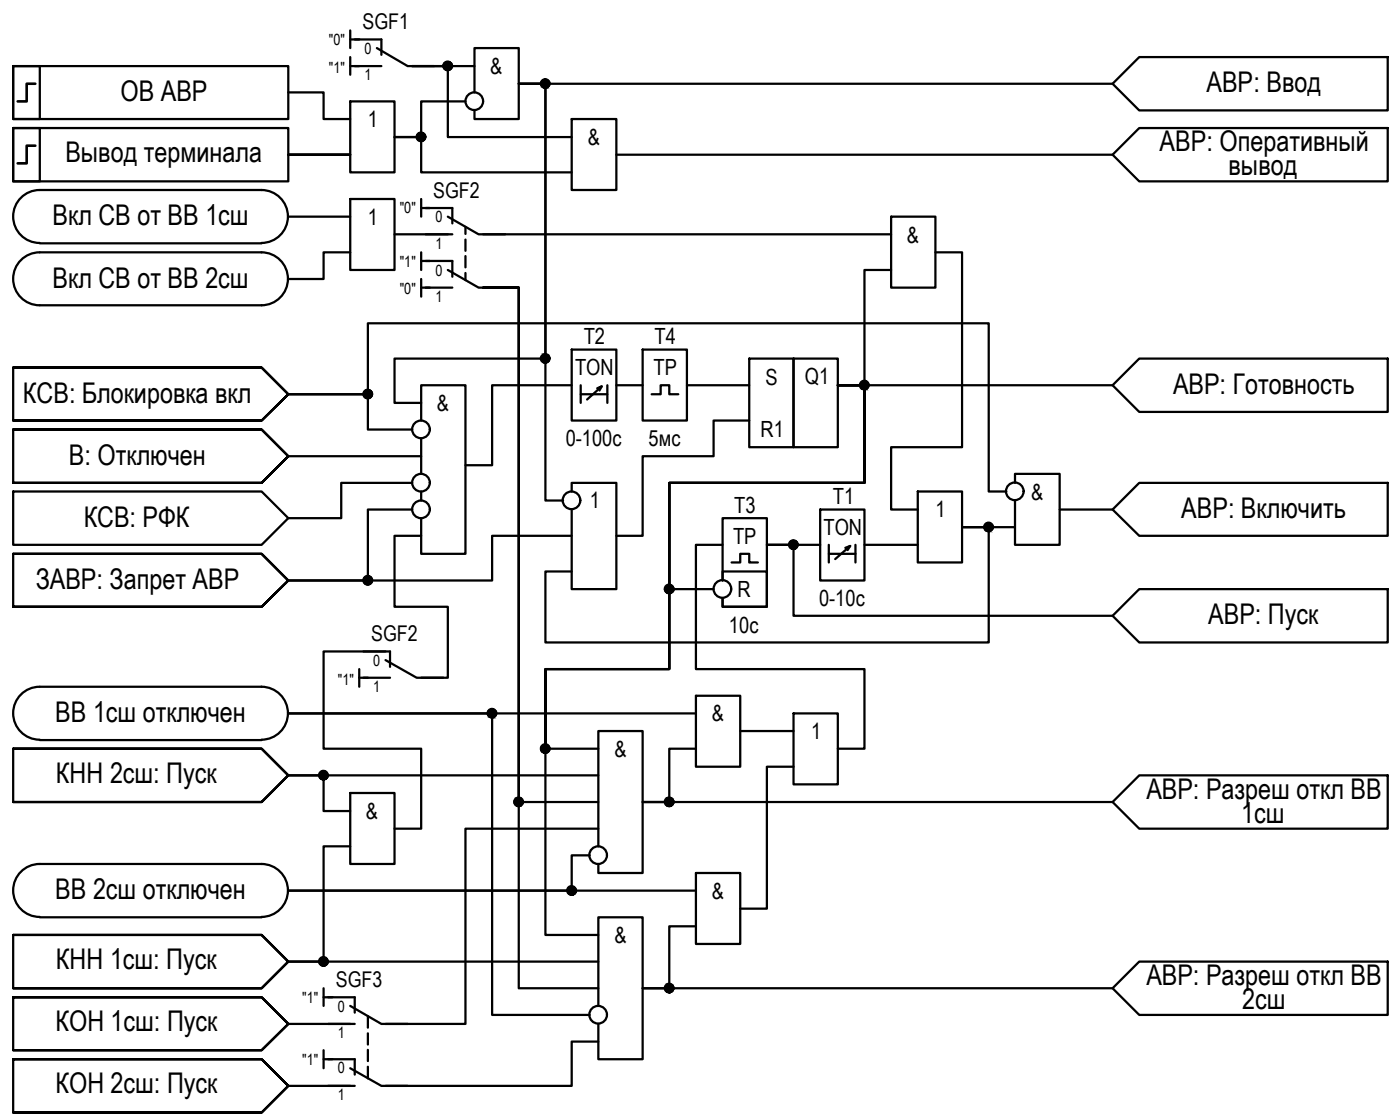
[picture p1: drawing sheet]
<svg xmlns="http://www.w3.org/2000/svg" width="158mm" height="126mm" viewBox="0 0 158 126" stroke-linecap="round" stroke-linejoin="round" font-family="sans-serif">
<!-- layer: 0 -->
<g fill="none" stroke="#000" stroke-width=".25">
<path d="M1.5 7.5h3v5.9h-3zM1.5 7.5h31v5.9h-31zM1.5 14.4h3v6h-3zM1.5 14.4h31v6h-31zM32.5 10.4h4v3h3M39.5 17.4h-7h7M39.5 11.4h5v8h-5zM39.5 3.4v2M39.5 6.4v2M39.5 4.4h1M39.5 7.5h1M52.5 11.4h-5v4.1h-3h3v3.9h17"/>
<path d="M53.5 10.4v-5h5v8h-5v-1M53.5 7.5h-7h4v8h14M58.5 9.4h3v31h-17v5h3M58.5 9.4h3v47h2M58.5 9.4h67M64.5 13.4h5v8h-5zM69.5 17.4h56M125.5 9.4l3-3h28v6h-28zM125.5 17.4l3-3h28v6h-28zM4.5 21.4a2.98 2.98 0 0 0-3 3 2.98 2.98 0 0 0 3 3M4.5 28.4a2.98 2.98 0 0 0-3 3 2.98 2.98 0 0 0 3 3M4.5 21.4h25"/>
<path d="M4.5 27.4h25M4.5 28.4h25M4.5 34.4h25M29.5 21.4a2.98 2.98 0 0 1 3 3 2.98 2.98 0 0 1-3 3M29.5 28.4a2.98 2.98 0 0 1 3 3 2.98 2.98 0 0 1-3 3M32.5 24.4h7M39.5 22.4h5v8h-5zM39.5 28.4h-3v3.1h-4M44.5 26.4h6M47.5 22.4v2M47.5 28.4v2M47.5 31.5v1.9"/>
<path d="M47.5 29.4h1M47.5 32.4h1M47.5 23.5h1M52.5 25.6v.8M52.5 27v1.3M52.5 28.9v1.2M52.5 30.8v.8M54.5 26.4h46M54.5 32.4h4M64.5 39.4h5v8h-5zM72.5 39.4h5v8h-5zM100.5 30.4h-3v13h-3"/>
<path d="M100.5 24.4h5v8h-5zM105.5 28.4h3v22h-8v7h3M1.5 41.4v6h28l3-2.9-3-3.1h-28h28l3 3.1-3 2.9h-28M1.5 48.4v6h28l3-3-3-3h-28h28l3 3-3 3h-28M1.5 55.4h28l3 3-3 3h-28zM32.5 51.4h15M46.5 48.4h-5v-3.9h-9h9v-8h70v18.9h2M46.5 57.4h-5v8h-9h23v-5h9M46.5 54.4h-8v4h-6M47.5 47.4v-4h5v19h-5v-4M47.5 49.4v4M47.5 55.4v1"/>
<path d="M64.5 55.4v-1h5v12h-5v-9M64.5 43.4h-9v9.1h-3M65.5 43.4v2M65.5 44.5h3M67.4 43.8l.5-.2-1.7 1.4M67.9 43.6l-.3 .4M68.5 43.4v2M69.5 43.4h3M73.5 44.5h1v-1.1h1v1.1h1M77.5 43.4h7M84.5 40.4h5v10h-5zM84.5 47.4h-4v4h-8v9h-3"/>
<path d="M89.5 40.4h5v10h-5zM92.5 57.4h5v8h-5zM94.5 43.4h3v11h-22v12h5M94.5 43.4h31M103.5 55.4h5v8h-5zM114.5 59.4h-6h3v13h-50v-8h3M114.5 54.4v-1h5v8h-5v-5M119.5 57.4h6M125.5 57.4l3-3h28v6h-28zM125.5 43.4l3-3h28v6h-28zM1.5 62.4v6h28l3-3-3-3h-28h28l3 3-3 3h-28M4.5 77.4a2.98 2.98 0 0 0-3 3 2.98 2.98 0 0 0 3 3"/>
<path d="M4.5 77.4h25M29.5 77.4a2.98 2.98 0 0 1 3 3 2.98 2.98 0 0 1-3 3M40.5 75.4v2M40.5 76.4h1M43.5 73.5h-7v10.9h11v9h-3M47.5 60.4h-3v8h6v8h-3M78.5 78.4h5v8h-5zM81.5 61.4h-3v14h19v9h-3M81.5 65.4v-7h5v10h-5v-1M82.5 63.4h1v-1h1v1h1M92.5 61.4h-6h3v8h36M93.5 61.4v2"/>
<path d="M93.5 62.4h3M95.3 61.8l.6-.2-1.7 1.4M95.9 61.6l-.3 .4M96.5 61.4v2M97.5 61.4h6M125.5 69.4l3-3h28v6h-28zM1.5 84.4v6h28l3-3-3-3h-28h28l3 3-3 3h-28M4.5 97.4a2.98 2.98 0 0 0-3 3 2.98 2.98 0 0 0 3 3M4.5 83.4h25M4.5 97.4h25M29.5 97.4a2.98 2.98 0 0 1 3 3 2.98 2.98 0 0 1-3 3M39.5 95.4h-3v13h-4h35"/>
<path d="M39.5 89.4h5v8h-5zM66.5 96.4h-2v4h-32h46M67.5 87.4h-35h4v4h3M67.5 95.4v-13h5v16h-5v-1M67.5 93.4h-15v22h-9M67.5 90.4h-9v-58h-4h4v79h9M67.5 84.4h-6v-9h14v-21h22v-11h-3h3v11h-22v21h-14v30h6M78.5 98.4h5v8h-5zM78.5 84.4h-3v6h-3h53M78.5 80.4h-46h23v34h11M83.5 82.4h6M89.5 80.4h5v8h-5z"/>
<path d="M89.5 86.4h-3v16h-3M125.5 90.4l3-3h28v6h-28zM1.5 112.4v6h28l3-3-3-3h-28h28l3 3-3 3h-28M1.5 119.4v6h28l3-3-3-3h-28h28l3 3-3 3h-28M1.5 105.4v6h28l3-3-3-3h-28h28l3 3-3 3h-28M4.5 103.4h25M32.5 115.4h7M36.5 111.4v2M36.5 118.4v2M36.5 112.4h1M36.5 119.4h1M41.5 114.6v1.3"/>
<path d="M41.5 116.5v1.3M41.5 118.4v1.2M67.5 113.4v-10h5v16h-5v-4M67.5 117.4h-3v5h-21M78.5 104.4h-3v7h-3h53M125.5 111.4l3-3h28v6h-28zM32.5 122.4h7M41.5 120.3v1.3"/>
<circle cx="47.5" cy="15.4" r=".49"/>
<circle cx="50.5" cy="7.4" r=".49"/>
<circle cx="53.5" cy="11.4" r=".99"/>
<circle cx="61.5" cy="9.4" r=".49"/>
<circle cx="41.5" cy="44.4" r=".49"/>
<circle cx="47.5" cy="54.4" r=".99"/>
<circle cx="47.5" cy="48.4" r=".99"/>
<circle cx="47.5" cy="57.4" r=".99"/>
<circle cx="61.5" cy="40.4" r=".49"/>
<circle cx="64.5" cy="56.4" r=".99"/>
<circle cx="97.5" cy="43.4" r=".49"/>
<circle cx="111.5" cy="59.4" r=".49"/>
<circle cx="114.5" cy="55.4" r=".99"/>
<circle cx="41.5" cy="65.4" r=".49"/>
<circle cx="75.5" cy="66.4" r=".49"/>
<circle cx="81.5" cy="66.4" r=".99"/>
<circle cx="89.5" cy="61.4" r=".49"/>
<circle cx="36.5" cy="87.4" r=".49"/>
<circle cx="55.5" cy="80.4" r=".49"/>
<circle cx="58.5" cy="90.4" r=".49"/>
<circle cx="61.5" cy="84.4" r=".49"/>
<circle cx="67.5" cy="96.4" r=".99"/>
<circle cx="75.5" cy="90.4" r=".49"/>
<circle cx="36.5" cy="108.4" r=".49"/>
<circle cx="64.5" cy="100.4" r=".49"/>
<circle cx="67.5" cy="114.4" r=".99"/>
<circle cx="75.5" cy="111.4" r=".49"/>
</g>
<g fill="none" stroke="#000" stroke-width=".25">
<path d="M40 4.4h3v1.8M40 7.5h3M42.5 5.4l3.5 2.1h3M48 23.5h3v1.7M48 29.4h3v1.8M48 32.4h3M48 26.4h3M50.5 30.4l3.5 2h3M50.5 24.4l3.5 2h3M41 73.5h3v1.7M41 76.4h3M43.5 74.4l3.5 2h3"/>
<path d="M37 112.4h3v1.8M37 119.4h3v1.8M37 115.4h3M39.5 113.4l3.5 2h3M37 122.4h3M39.5 120.4l3.5 2h3"/>
</g>
<!-- layer: 0 -->
<g fill="#000" stroke="#000" stroke-width=".11">
<path d="M47.2 15.1h.6zM47.4 15.9h.2zM47.4 14.9h.1zM50.2 7.8h.6zM50.3 7.9h.3zM50.4 6.9h.2zM50.4 7.9h.2zM50.4 6.9h.1zM61.4 9.9h.2zM61.4 8.9h.2zM61.4 39.9h.2zM41.4 43.9h.1z"/>
<path d="M61.4 40.9h.2zM97.4 43.9h.2zM97.4 42.9h.1zM111.4 59.9h.2zM111.4 58.9h.2zM41.4 64.9h.1zM55.4 79.9h.1zM75.1 66.8h.8zM75.4 66.9h.2zM75.4 66h.2zM89 61.7h.9zM89.4 61.9h.2z"/>
<path d="M89.4 60.9h.1zM36.1 87.8h.8zM36.4 87.9h.2zM36.4 87l.1-.1zM55.4 80.9h.2zM58.4 90.9h.2zM58.4 89.9h.1zM61.4 84.9h.2zM61.4 83.9h.2zM64.4 100h.2zM75.4 90.9h.2zM75.4 89.9h.2z"/>
<path d="M36.1 108.8h.8zM36.4 108.9h.2zM36.4 108l.1-.1zM64.4 100.9h.2zM75.4 111.9h.2zM75.4 110.9h.2z"/>
<path d="M47.4 15.9h.1zM47.4 15.9h.1z"/>
<path d="M47.4 14.9h.2zM47.4 14.9h.2z"/>
<path d="M47.4 14.9h.3zM47.3 14.9h.4z"/>
<path d="M47.3 14.9l.4 .1zM47.3 14.9l.4 .1z"/>
<path d="M47.3 15.9h.4zM47.3 15.9h.3z"/>
<path d="M47.3 15h.5zM47.2 15h.6z"/>
<path d="M47.3 15.9h.4zM47.3 15.9h.4z"/>
<path d="M47.2 15h.6zM47.2 15h.6z"/>
<path d="M47.2 15.9h.6zM47.2 15.9h.5z"/>
<path d="M47.2 15l.6 .1zM47.2 15l.6 .1zM47.1 15.1h.7z"/>
<path d="M47.2 15.8h.6zM47.2 15.8l.6 .1z"/>
<path d="M47.1 15.1h.8zM47.1 15.1h.8z"/>
<path d="M47.1 15.8h.7zM47.1 15.8h.7z"/>
<path d="M47.2 15.8h.6zM47.2 15.8h.6z"/>
<path d="M47.1 15.1l.8 .1zM47.1 15.2h.8z"/>
<path d="M47.1 15.7h.8zM47.1 15.7l.7 .1z"/>
<path d="M47.1 15.2h.8zM47.1 15.2h.8z"/>
<path d="M47 15.2h1zM47 15.2h1z"/>
<path d="M47 15.7h.9zM47 15.7h.9z"/>
<path d="M47.1 15.7h.8zM47.1 15.7h.8z"/>
<path d="M47 15.2l1 .1zM47 15.2l1 .1z"/>
<path d="M47 15.3h1zM47 15.3h1z"/>
<path d="M47 15.3l1 .1zM47 15.3l1 .1z"/>
<path d="M47 15.5l1 .1zM47 15.5l1 .1z"/>
<path d="M47 15.6h1zM47 15.6h1z"/>
<path d="M47 15.6h1zM47 15.6l.9 .1z"/>
<path d="M47 15.4l1 .1v-.1zM47 15.4l1 .1h-1z"/>
<path d="M47 15.5h1zM47 15.5h1z"/>
<path d="M47 15.5h1zM47 15.5h1z"/>
<path d="M50.4 7.9h.1zM50.4 7.9h.1z"/>
<path d="M50.4 6.9h.2zM50.4 6.9h.2zM50.3 6.9h.3z"/>
<path d="M50.3 6.9l.4 .1zM50.3 6.9l.4 .1z"/>
<path d="M50.3 7h.5zM50.3 7h.5z"/>
<path d="M50.3 7.9h.4zM50.3 7.9h.3zM50.3 7.9h.3z"/>
<path d="M50.3 7h.5zM50.3 7h.5z"/>
<path d="M50.3 7.9h.5zM50.3 7.9h.4z"/>
<path d="M50.2 7l.6 .1zM50.2 7l.6 .1z"/>
<path d="M50.2 7.1h.6zM50.1 7.1h.7z"/>
<path d="M50.2 7.8h.6zM50.2 7.8l.6 .1z"/>
<path d="M50.1 7.1h.8zM50.1 7.1h.8z"/>
<path d="M50.1 7.8h.7zM50.1 7.8h.7zM50.2 7.8h.6z"/>
<path d="M50.1 7.1l.8 .1zM50.1 7.1l.8 .1z"/>
<path d="M50.1 7.7h.8zM50.1 7.7l.7 .1z"/>
<path d="M50.1 7.2h.8zM50.1 7.2h.8z"/>
<path d="M50 7.2h1zM50 7.2h1z"/>
<path d="M50 7.7h.9zM50 7.7h.9z"/>
<path d="M50.1 7.7h.8zM50.1 7.7h.8z"/>
<path d="M50 7.2l1 .1zM50 7.2l1 .1z"/>
<path d="M50 7.3h1zM50 7.3h1z"/>
<path d="M50 7.3l1 .1v-.1zM50 7.3l1 .1h-1z"/>
<path d="M50 7.4l1 .1zM50 7.4l1 .1z"/>
<path d="M50 7.5h1zM50 7.5h1z"/>
<path d="M50 7.5l1 .1zM50 7.5l1 .1z"/>
<path d="M50 7.6h1zM50 7.6h1z"/>
<path d="M50 7.6h1zM50 7.6l.9 .1z"/>
<path d="M50 7.5h1zM50 7.5h1z"/>
<path d="M61.4 9.9l.2 .1zM61.4 10h.2z"/>
<path d="M61.4 8.9h.2zM61.4 8.9h.2z"/>
<path d="M61.4 8.9l.2 .1zM61.4 8.9l.2 .1z"/>
<path d="M61.3 9h.4zM61.3 9h.4z"/>
<path d="M61.3 9.9h.3zM61.3 9.9h.3z"/>
<path d="M61.3 9h.4zM61.3 9h.4z"/>
<path d="M61.3 9.9h.4zM61.3 9.9h.3z"/>
<path d="M61.3 9h.5zM61.2 9h.6z"/>
<path d="M61.3 9.9h.4zM61.3 9.9h.4z"/>
<path d="M61.2 9l.6 .1zM61.2 9l.6 .1z"/>
<path d="M61.2 9.8h.6zM61.2 9.8l.5 .1z"/>
<path d="M61.2 9.1h.7zM61.2 9.1h.7z"/>
<path d="M61.2 9.8h.6zM61.2 9.8h.6z"/>
<path d="M61.1 9.1h.8zM61.1 9.1h.8zM61.1 9.1h.8zM61.1 9.1h.8z"/>
<path d="M61.1 9.8h.8zM61.1 9.8h.7z"/>
<path d="M61.1 9.1l.8 .1zM61.1 9.1l.8 .1z"/>
<path d="M61.1 9.7h.8zM61.1 9.7h.8z"/>
<path d="M61.1 9.7h.8zM61.1 9.7l.8 .1z"/>
<path d="M61 9.2h1zM61 9.2h1z"/>
<path d="M61 9.7h.9zM61 9.7h.9z"/>
<path d="M61 9.2l1 .1v-.1zM61 9.2l1 .1h-1z"/>
<path d="M61 9.3l1 .1zM61 9.3l1 .1z"/>
<path d="M61 9.4h1zM61 9.4h1z"/>
<path d="M61 9.4h1zM61 9.4h1z"/>
<path d="M61 9.4l1 .1zM61 9.4l1 .1z"/>
<path d="M61 9.5h1zM61 9.5h1z"/>
<path d="M61 9.5l1 .1zM61 9.5l1 .1z"/>
<path d="M61 9.6h1zM61 9.6h1z"/>
<path d="M61 9.6h1zM61 9.6l.9 .1z"/>
<path d="M61.4 39.9l.2 .1zM61.4 39.9l.2 .1z"/>
<path d="M61.4 40h.2zM61.3 40h.3z"/>
<path d="M61.3 40h.4zM61.3 40h.4z"/>
<path d="M61.3 40h.4zM61.3 40h.4z"/>
<path d="M41.4 44.9h.1zM41.4 44.9h.1zM41.4 44.9h.2z"/>
<path d="M41.4 43.9h.2zM41.4 43.9h.2z"/>
<path d="M41.4 43.9h.3zM41.3 43.9h.4z"/>
<path d="M41.3 43.9l.4 .1zM41.3 43.9l.4 .1z"/>
<path d="M41.3 44.9h.4zM41.3 44.9h.3z"/>
<path d="M41.3 44h.4zM41.2 44h.5z"/>
<path d="M41.3 44.9h.4zM41.3 44.9h.4z"/>
<path d="M41.2 44h.6zM41.2 44h.6z"/>
<path d="M41.2 44.9h.5zM41.2 44.9h.5z"/>
<path d="M41.2 44l.6 .1zM41.2 44l.6 .1z"/>
<path d="M41.2 44.8h.6zM41.2 44.8l.5 .1z"/>
<path d="M41.2 44.8h.6zM41.2 44.8h.7z"/>
<path d="M41.2 44.8h.6zM41.2 44.8h.6z"/>
<path d="M41.2 44.1h.7zM41.2 44.1h.7z"/>
<path d="M41.2 44.1h.7zM41.2 44.1h.7z"/>
<path d="M41.1 44.1l.8 .1zM41.1 44.1l.8 .1z"/>
<path d="M41.1 44.7l.8 .1zM41.1 44.7l.8 .1z"/>
<path d="M41.1 44.2h.9zM41.1 44.2h.9z"/>
<path d="M41.1 44.7h.8zM41.1 44.7h.8z"/>
<path d="M41.1 44.2h.9zM41.1 44.2h.9z"/>
<path d="M41 44.2l1 .1zM41 44.2l1 .1z"/>
<path d="M41 44.3h1zM41 44.3h1z"/>
<path d="M41 44.6h1zM41 44.6h1z"/>
<path d="M41 44.6l1 .1zM41 44.6l1 .1z"/>
<path d="M41.1 44.7h.9zM41.1 44.7h.8z"/>
<path d="M41 44.3l1 .1zM41 44.3l1 .1z"/>
<path d="M41 44.4l1 .1v-.1zM41 44.4l1 .1h-1z"/>
<path d="M41 44.5h1zM41 44.5h1z"/>
<path d="M41 44.5h1zM41 44.5h1z"/>
<path d="M41 44.5h1zM41 44.5l1 .1z"/>
<path d="M61.4 40.9h.2zM61.4 40.9h.2z"/>
<path d="M61.3 40.9h.3zM61.3 40.9h.3z"/>
<path d="M61.3 40.9h.4zM61.3 40.9h.3z"/>
<path d="M61.3 40h.5zM61.2 40h.6z"/>
<path d="M61.3 40.9h.4zM61.3 40.9h.4z"/>
<path d="M61.2 40h.6zM61.2 40h.6z"/>
<path d="M61.2 40.9h.6zM61.2 40.9h.5z"/>
<path d="M61.2 40l.7 .1zM61.2 40l.7 .1z"/>
<path d="M61.2 40.8h.6zM61.2 40.8l.6 .1z"/>
<path d="M61.1 40.1h.8zM61.1 40.1h.8z"/>
<path d="M61.1 40.8h.8zM61.1 40.8h.7z"/>
<path d="M61.1 40.1l.8 .1zM61.1 40.1l.8 .1z"/>
<path d="M61.1 40.2h.8zM61.1 40.2h.8z"/>
<path d="M61.1 40.7h.8zM61.1 40.7h.8z"/>
<path d="M61.1 40.7h.8zM61.1 40.7l.8 .1z"/>
<path d="M61 40.2l1 .1zM61 40.2l1 .1z"/>
<path d="M61 40.7h.9zM61 40.7h.9z"/>
<path d="M61 40.3h1zM61 40.3h1z"/>
<path d="M61 40.3h1zM61 40.3h1z"/>
<path d="M61 40.3l1 .1zM61 40.3l1 .1z"/>
<path d="M61 40.4h1zM61 40.4h1z"/>
<path d="M61 40.4l1 .1zM61 40.4l1 .1z"/>
<path d="M61 40.5h1zM61 40.5h1z"/>
<path d="M61 40.5l1 .1zM61 40.5l1 .1z"/>
<path d="M61 40.6h1zM61 40.6h1z"/>
<path d="M61 40.6l.9 .1 .1-.1zM61 40.6l.9 .1h-.9z"/>
<path d="M97.4 43.9h.1zM97.4 43.9h.1z"/>
<path d="M97.4 42.9h.2zM97.4 42.9h.2z"/>
<path d="M97.4 42.9l.3 .1zM97.4 42.9l.3 .1z"/>
<path d="M97.3 43h.4zM97.3 43h.4z"/>
<path d="M97.3 43.9h.4zM97.3 43.9h.3z"/>
<path d="M97.3 43h.5zM97.3 43h.5z"/>
<path d="M97.3 43.9h.4zM97.3 43.9h.4z"/>
<path d="M97.2 43h.6zM97.2 43h.6z"/>
<path d="M97.2 43.9h.6zM97.2 43.9h.5z"/>
<path d="M97.2 43l.6 .1zM97.2 43l.6 .1z"/>
<path d="M97.2 43.9h.6zM97.2 43.9h.6z"/>
<path d="M97.2 43.1h.6zM97.2 43.1h.6z"/>
<path d="M97.1 43.1h.8zM97.1 43.1h.8z"/>
<path d="M97.1 43.8h.7zM97.1 43.8h.7z"/>
<path d="M97.2 43.8h.6zM97.2 43.8l.6 .1z"/>
<path d="M97.1 43.1l.8 .1zM97.1 43.1l.8 .1z"/>
<path d="M97.1 43.7h.8zM97.1 43.7l.7 .1z"/>
<path d="M97.1 43.2h.8zM97.1 43.2h.8z"/>
<path d="M97 43.2l1 .1zM97 43.2l1 .1z"/>
<path d="M97 43.6l.9 .1zM97 43.6l.9 .1z"/>
<path d="M97.1 43.7h.8zM97.1 43.7h.8z"/>
<path d="M97 43.3h1zM97 43.3h1z"/>
<path d="M97 43.3l1 .1zM97 43.3l1 .1z"/>
<path d="M97 43.4h1zM97 43.4h1z"/>
<path d="M97 43.5l1 .1zM97 43.5l1 .1z"/>
<path d="M97 43.6h1zM97 43.6h1z"/>
<path d="M97 43.6h1zM97 43.6h.9z"/>
<path d="M97 43.4h1zM97 43.4h1z"/>
<path d="M97 43.4l1 .1zM97 43.4l1 .1z"/>
<path d="M97 43.5h1zM97 43.5h1z"/>
<path d="M111.4 59.9h.2zM111.4 59.9h.2z"/>
<path d="M111.4 58.9h.2zM111.4 58.9h.2z"/>
<path d="M111.4 58.9l.2 .1zM111.4 58.9l.2 .1z"/>
<path d="M111.3 59h.4zM111.3 59h.4z"/>
<path d="M111.3 59.9h.3zM111.3 59.9h.3z"/>
<path d="M111.3 59h.4zM111.3 59h.4z"/>
<path d="M111.3 59.9h.4zM111.3 59.9h.3z"/>
<path d="M111.3 59h.5zM111.2 59h.6z"/>
<path d="M111.3 59.9h.4zM111.3 59.9h.4z"/>
<path d="M111.2 59l.6 .1zM111.2 59l.6 .1z"/>
<path d="M111.2 59.8h.6zM111.2 59.8l.5 .1z"/>
<path d="M111.2 59.1h.6zM111.2 59.1h.6z"/>
<path d="M111.2 59.8h.6zM111.2 59.8h.6z"/>
<path d="M111.1 59.1h.8zM111.1 59.1h.8z"/>
<path d="M111.1 59.8h.7zM111.1 59.8h.7z"/>
<path d="M111.1 59.7h.8zM111.1 59.7l.7 .1z"/>
<path d="M111.1 59.1h.8zM111.1 59.1h.8z"/>
<path d="M111.1 59.1l.8 .1zM111.1 59.1l.8 .1z"/>
<path d="M111 59.2h1zM111 59.2h1z"/>
<path d="M111 59.6l.9 .1zM111 59.6l.9 .1z"/>
<path d="M111.1 59.7h.8zM111.1 59.7h.8z"/>
<path d="M111 59.2l1 .1v-.1zM111 59.2l1 .1h-1z"/>
<path d="M111 59.3l1 .1zM111 59.3l1 .1z"/>
<path d="M111 59.4h1zM111 59.4h1z"/>
<path d="M111 59.4h1zM111 59.4h1z"/>
<path d="M111 59.4l1 .1zM111 59.4l1 .1z"/>
<path d="M111 59.5h1zM111 59.5h1z"/>
<path d="M111 59.5l1 .1zM111 59.5l1 .1z"/>
<path d="M111 59.6h1zM111 59.6h1z"/>
<path d="M111 59.6h1zM111 59.6h.9z"/>
<path d="M41.4 65.9h.1zM41.4 65.9h.1zM41.4 65.9h.2z"/>
<path d="M41.4 64.9h.2zM41.4 64.9h.2z"/>
<path d="M41.4 64.9h.3zM41.3 64.9h.4z"/>
<path d="M41.3 64.9l.4 .1zM41.3 64.9l.4 .1z"/>
<path d="M41.3 65.9h.4zM41.3 65.9h.3z"/>
<path d="M41.3 65h.4zM41.2 65h.5z"/>
<path d="M41.3 65.9h.4zM41.3 65.9h.4z"/>
<path d="M41.2 65h.6zM41.2 65h.6z"/>
<path d="M41.2 65.9h.5zM41.2 65.9h.5z"/>
<path d="M41.2 65l.6 .1zM41.2 65l.6 .1z"/>
<path d="M41.2 65.8h.6zM41.2 65.8l.5 .1z"/>
<path d="M41.2 65.8h.6zM41.2 65.8h.6z"/>
<path d="M41.2 65.1h.7zM41.2 65.1h.7z"/>
<path d="M41.2 65.1h.7zM41.2 65.1h.7z"/>
<path d="M41.1 65.1l.8 .1zM41.1 65.1l.8 .1z"/>
<path d="M41.1 65.7l.8 .1zM41.1 65.7l.8 .1z"/>
<path d="M41.2 65.8h.7zM41.2 65.8h.6z"/>
<path d="M41.1 65.2h.9zM41.1 65.2h.9z"/>
<path d="M41.1 65.7h.8zM41.1 65.7h.8z"/>
<path d="M41.1 65.2h.9zM41.1 65.2h.9z"/>
<path d="M41 65.2l1 .1zM41 65.2l1 .1z"/>
<path d="M41 65.3h1zM41 65.3h1z"/>
<path d="M41 65.6h1zM41 65.6h1z"/>
<path d="M41 65.6l1 .1zM41 65.6l1 .1z"/>
<path d="M41.1 65.7h.9zM41.1 65.7h.8z"/>
<path d="M41 65.3l1 .1zM41 65.3l1 .1z"/>
<path d="M41 65.4h1zM41 65.4h1h-1z"/>
<path d="M41 65.4l1 .1zM41 65.4l1 .1z"/>
<path d="M41 65.5h1zM41 65.5h1z"/>
<path d="M41 65.5h1zM41 65.5l1 .1z"/>
<path d="M55.4 79.9h.2zM55.4 79.9h.2z"/>
<path d="M55.4 79.9l.3 .1zM55.3 80h.4z"/>
<path d="M55.3 80h.4zM55.3 80h.4z"/>
<path d="M55.3 80h.5zM55.3 80h.5z"/>
<path d="M75.4 66.9h.2zM75.4 66.9h.2z"/>
<path d="M75.4 66h.2zM75.4 66h.2z"/>
<path d="M75.4 66h.3zM75.3 66h.4z"/>
<path d="M75.3 66h.4zM75.3 66h.4z"/>
<path d="M75.3 66.9h.4zM75.3 66.9h.3z"/>
<path d="M75.3 66h.4zM75.3 66h.4z"/>
<path d="M75.3 66.9h.4zM75.3 66.9h.4z"/>
<path d="M75.2 66h.6zM75.2 66h.6z"/>
<path d="M75.2 66.8h.5zM75.2 66.8l.5 .1z"/>
<path d="M75.2 66.8h.6zM75.2 66.8h.5z"/>
<path d="M75.2 66h.6zM75.2 66h.6z"/>
<path d="M75.2 66l.7 .1zM75.2 66l.7 .1z"/>
<path d="M75.2 66.8h.6zM75.2 66.8h.6z"/>
<path d="M75.1 66.1h.8zM75.1 66.1h.8z"/>
<path d="M75.1 66.1l.8 .1zM75.1 66.2h.8z"/>
<path d="M75.1 66.8h.8zM75.1 66.8h.7z"/>
<path d="M75.1 66.2h.8zM75.1 66.2h.8z"/>
<path d="M75.1 66.7h.8zM75.1 66.7l.8 .1zM75.1 66.8h.8z"/>
<path d="M75.1 66.2l.8 .1zM75.1 66.2l.8 .1z"/>
<path d="M75 66.3h1zM75 66.3h1z"/>
<path d="M75 66.6l.9 .1zM75 66.6l.9 .1z"/>
<path d="M75.1 66.7h.8zM75.1 66.7h.8z"/>
<path d="M75 66.3h1zM75 66.3h1z"/>
<path d="M75 66.3l1 .1zM75 66.3l1 .1z"/>
<path d="M75 66.4h1zM75 66.4h1z"/>
<path d="M75 66.4l1 .1zM75 66.4l1 .1z"/>
<path d="M75 66.5h1zM75 66.5h1z"/>
<path d="M75 66.5l1 .1v-.1zM75 66.5l1 .1h-1z"/>
<path d="M75 66.6h1zM75 66.6h.9z"/>
<path d="M89.4 61.9h.1zM89.4 61.9h.1z"/>
<path d="M89.4 60.9l.2 .1zM89.4 60.9l.2 .1z"/>
<path d="M89.4 61h.3zM89.3 61h.4z"/>
<path d="M89.3 61h.4zM89.3 61h.4z"/>
<path d="M89.3 61.9h.4zM89.3 61.9h.3z"/>
<path d="M89.3 61h.4zM89.3 61h.4z"/>
<path d="M89.3 61.9h.4zM89.3 61.9h.4z"/>
<path d="M89.2 61h.6zM89.2 61h.6z"/>
<path d="M89.2 61.9h.5zM89.2 61.9h.5z"/>
<path d="M89.2 61h.6zM89.2 61h.6z"/>
<path d="M89.2 61.9h.6zM89.2 61.9h.5z"/>
<path d="M89.2 61l.6 .1zM89.2 61l.6 .1z"/>
<path d="M89.1 61.1h.8zM89.1 61.1h.8z"/>
<path d="M89.1 61.8h.7zM89.1 61.8h.7z"/>
<path d="M89.2 61.8h.6zM89.2 61.8l.6 .1z"/>
<path d="M89.1 61.1l.8 .1zM89.1 61.1l.8 .1z"/>
<path d="M89.1 61.7h.8zM89.1 61.7l.7 .1z"/>
<path d="M89.1 61.2h.8zM89 61.2h.9z"/>
<path d="M89 61.2l1 .1zM89 61.2l1 .1z"/>
<path d="M89.1 61.7h.8zM89.1 61.7h.8z"/>
<path d="M89 61.3h1zM89 61.3h1z"/>
<path d="M89 61.3h1zM89 61.3h1z"/>
<path d="M89 61.6h1zM89 61.6h1z"/>
<path d="M89 61.6l.9 .1 .1-.1zM89 61.6l.9 .1h-.9zM89 61.7h.9z"/>
<path d="M89 61.3l1 .1zM89 61.3l1 .1z"/>
<path d="M89 61.4h1zM89 61.4h1z"/>
<path d="M89 61.4l1 .1zM89 61.4l1 .1z"/>
<path d="M89 61.5h1zM89 61.5h1z"/>
<path d="M89 61.5h1zM89 61.5l1 .1z"/>
<path d="M36.4 87h.2zM36.4 87h.2z"/>
<path d="M36.4 87.9h.1zM36.4 87.9h.1z"/>
<path d="M36.4 87h.3zM36.3 87h.4z"/>
<path d="M36.3 87h.4zM36.3 87h.4z"/>
<path d="M36.3 87.9h.4zM36.3 87.9h.3z"/>
<path d="M36.3 87h.4zM36.3 87h.4z"/>
<path d="M36.3 87.9h.4zM36.3 87.9h.4z"/>
<path d="M36.2 87h.6zM36.2 87h.6z"/>
<path d="M36.2 87.8h.5zM36.2 87.8l.5 .1z"/>
<path d="M36.2 87h.6zM36.2 87h.6z"/>
<path d="M36.2 87.8h.6zM36.2 87.8h.5z"/>
<path d="M36.2 87l.7 .1zM36.2 87l.7 .1z"/>
<path d="M36.2 87.8h.6zM36.2 87.8h.6z"/>
<path d="M36.2 87.1h.7zM36.2 87.1h.7z"/>
<path d="M36.1 87.1l.8 .1zM36.1 87.1l.8 .1z"/>
<path d="M36.2 87.8h.7zM36.2 87.8h.6z"/>
<path d="M36.1 87.2h.8zM36.1 87.2h.8z"/>
<path d="M36.1 87.2l.9 .1zM36.1 87.2l.9 .1z"/>
<path d="M36.1 87.7h.8zM36.1 87.7h.8z"/>
<path d="M36.1 87.7h.8zM36.1 87.7l.8 .1zM36.1 87.8h.8z"/>
<path d="M36 87.3h1zM36 87.3h1z"/>
<path d="M36 87.3h1zM36 87.3h1z"/>
<path d="M36 87.6h1zM36 87.6h1z"/>
<path d="M36 87.6h1zM36 87.6l.9 .1z"/>
<path d="M36 87.3l1 .1zM36 87.3l1 .1z"/>
<path d="M36 87.4h1zM36 87.4h1z"/>
<path d="M36 87.4l1 .1zM36 87.4l1 .1z"/>
<path d="M36 87.5h1zM36 87.5h1z"/>
<path d="M36 87.5l1 .1v-.1zM36 87.5l1 .1h-1z"/>
<path d="M55.4 80.9h.1zM55.4 80.9h.1z"/>
<path d="M55.3 80.9h.4zM55.3 80.9h.3z"/>
<path d="M55.3 80.9h.4zM55.3 80.9h.4z"/>
<path d="M55.2 80h.6zM55.2 80h.6z"/>
<path d="M55.2 80.9h.6zM55.2 80.9h.5z"/>
<path d="M55.2 80l.6 .1zM55.2 80l.6 .1z"/>
<path d="M55.2 80.1h.6zM55.2 80.1h.6z"/>
<path d="M55.2 80.8l.6 .1zM55.2 80.8l.6 .1z"/>
<path d="M55.2 80.9h.6zM55.2 80.9h.6z"/>
<path d="M55.1 80.1h.8zM55.1 80.1h.8z"/>
<path d="M55.1 80.8h.7zM55.1 80.8h.7z"/>
<path d="M55.1 80.1h.8zM55.1 80.1h.8z"/>
<path d="M55.1 80.7h.8zM55.1 80.7l.7 .1z"/>
<path d="M55.1 80.1l.8 .1zM55.1 80.1l.8 .1z"/>
<path d="M55 80.2h1zM55 80.2h1z"/>
<path d="M55 80.6l.9 .1zM55 80.6l.9 .1z"/>
<path d="M55.1 80.7h.8zM55.1 80.7h.8z"/>
<path d="M55 80.2l1 .1v-.1zM55 80.2l1 .1h-1z"/>
<path d="M55 80.3l1 .1zM55 80.3l1 .1z"/>
<path d="M55 80.4h1zM55 80.4h1z"/>
<path d="M55 80.5l1 .1zM55 80.5l1 .1z"/>
<path d="M55 80.6h1zM55 80.6h1z"/>
<path d="M55 80.6h1zM55 80.6h.9z"/>
<path d="M55 80.4h1zM55 80.4h1z"/>
<path d="M55 80.4l1 .1zM55 80.4l1 .1z"/>
<path d="M55 80.5h1zM55 80.5h1z"/>
<path d="M58.4 90.9h.1zM58.4 90.9h.1z"/>
<path d="M58.4 89.9l.2 .1zM58.4 89.9l.2 .1z"/>
<path d="M58.4 90h.2zM58.3 90h.3z"/>
<path d="M58.3 90h.4zM58.3 90h.4z"/>
<path d="M58.3 90.9h.3zM58.3 90.9h.3z"/>
<path d="M58.3 90h.4zM58.3 90h.4z"/>
<path d="M58.3 90h.5zM58.2 90h.6z"/>
<path d="M58.3 90.8l.4 .1zM58.3 90.8l.4 .1z"/>
<path d="M58.3 90.9h.4zM58.3 90.9h.3z"/>
<path d="M58.2 90h.6zM58.2 90h.6z"/>
<path d="M58.2 90l.6 .1zM58.2 90l.6 .1z"/>
<path d="M58.2 90.8h.6zM58.2 90.8h.6z"/>
<path d="M58.2 90.8h.6zM58.2 90.8h.5z"/>
<path d="M58.1 90.1h.8zM58.1 90.1h.8z"/>
<path d="M58.1 90.8h.7zM58.1 90.8h.7z"/>
<path d="M58.1 90.1l.8 .1zM58.1 90.1l.8 .1z"/>
<path d="M58.1 90.7h.8zM58.1 90.7l.7 .1z"/>
<path d="M58.1 90.2h.8zM58.1 90.2h.8z"/>
<path d="M58 90.2l1 .1zM58 90.2l1 .1z"/>
<path d="M58 90.6l.9 .1zM58 90.6l.9 .1z"/>
<path d="M58.1 90.7h.8zM58.1 90.7h.8z"/>
<path d="M58 90.3h1zM58 90.3h1z"/>
<path d="M58 90.3h1zM58 90.3h1z"/>
<path d="M58 90.3l1 .1zM58 90.3l1 .1z"/>
<path d="M58 90.4h1zM58 90.4h1z"/>
<path d="M58 90.5h1zM58 90.5h1z"/>
<path d="M58 90.5l1 .1zM58 90.5l1 .1z"/>
<path d="M58 90.6h1zM58 90.6h1z"/>
<path d="M58 90.6h1zM58 90.6h.9z"/>
<path d="M58 90.4h1zM58 90.4l1 .1z"/>
<path d="M61.4 84.9h.2zM61.4 84.9h.2z"/>
<path d="M61.4 83.9h.2zM61.4 83.9h.2z"/>
<path d="M61.4 83.9h.2zM61.3 83.9h.3z"/>
<path d="M61.3 83.9l.4 .1zM61.3 83.9l.4 .1z"/>
<path d="M61.3 84.9h.3zM61.3 84.9h.3z"/>
<path d="M61.3 84h.4zM61.3 84h.4z"/>
<path d="M61.3 84.9h.4zM61.3 84.9h.3z"/>
<path d="M61.3 84h.5zM61.3 84h.5z"/>
<path d="M61.3 84.9h.4zM61.3 84.9h.4z"/>
<path d="M61.2 84h.6zM61.2 84h.6z"/>
<path d="M61.2 84.8h.6zM61.2 84.8l.5 .1z"/>
<path d="M61.2 84l.7 .1zM61.2 84l.7 .1z"/>
<path d="M61.2 84.8h.6zM61.2 84.8h.6z"/>
<path d="M61.1 84.1h.8zM61.1 84.1h.8z"/>
<path d="M61.1 84.8h.8zM61.1 84.8h.7z"/>
<path d="M61.1 84.1l.8 .1zM61.1 84.1l.8 .1z"/>
<path d="M61.1 84.2h.8zM61.1 84.2h.8z"/>
<path d="M61.1 84.7l.8 .1zM61.1 84.7l.8 .1z"/>
<path d="M61.1 84.8h.8zM61.1 84.8h.8z"/>
<path d="M61 84.2h1zM61 84.2h1z"/>
<path d="M61 84.7h.9zM61 84.7h.9z"/>
<path d="M61 84.2l1 .1zM61 84.2l1 .1z"/>
<path d="M61 84.3h1zM61 84.3h1z"/>
<path d="M61 84.3l1 .1zM61 84.3l1 .1z"/>
<path d="M61 84.4h1zM61 84.4h1z"/>
<path d="M61 84.4l1 .1zM61 84.4l1 .1z"/>
<path d="M61 84.5h1zM61 84.5h1h-1z"/>
<path d="M61 84.5l1 .1zM61 84.5l1 .1z"/>
<path d="M61 84.6h1zM61 84.6h1z"/>
<path d="M61 84.6h1zM61 84.6l.9 .1z"/>
<path d="M64.4 100h.2zM64.4 100h.2z"/>
<path d="M64.4 100h.2zM64.3 100h.3z"/>
<path d="M64.3 100h.4zM64.3 100h.4z"/>
<path d="M64.3 100h.4zM64.3 100h.4z"/>
<path d="M64.3 100h.5zM64.3 100h.5z"/>
<path d="M75.4 90.9h.2zM75.4 90.9h.2z"/>
<path d="M75.4 89.9l.2 .1zM75.4 89.9l.2 .1z"/>
<path d="M75.4 90h.3zM75.3 90h.4z"/>
<path d="M75.3 90h.4zM75.3 90h.4z"/>
<path d="M75.3 90.9h.4zM75.3 90.9h.3z"/>
<path d="M75.3 90h.4zM75.3 90h.4z"/>
<path d="M75.3 90.9h.4zM75.3 90.9h.4z"/>
<path d="M75.2 90h.6zM75.2 90h.6z"/>
<path d="M75.2 90.8h.5zM75.2 90.8l.5 .1z"/>
<path d="M75.2 90h.6zM75.2 90h.6z"/>
<path d="M75.2 90.8h.6zM75.2 90.8h.5z"/>
<path d="M75.2 90l.7 .1zM75.2 90l.7 .1z"/>
<path d="M75.2 90.8h.6zM75.2 90.8h.6z"/>
<path d="M75.1 90.1h.8zM75.1 90.1h.8z"/>
<path d="M75.1 90.1l.8 .1zM75.1 90.2h.8z"/>
<path d="M75.1 90.7l.8 .1zM75.1 90.7l.8 .1z"/>
<path d="M75.1 90.8h.8zM75.1 90.8h.7z"/>
<path d="M75.1 90.2h.8zM75.1 90.2h.8z"/>
<path d="M75.1 90.7h.8zM75.1 90.7h.8z"/>
<path d="M75.1 90.2l.8 .1zM75.1 90.2l.8 .1z"/>
<path d="M75 90.3h1zM75 90.3h1z"/>
<path d="M75 90.6h.9zM75 90.6h.9z"/>
<path d="M75.1 90.6h.8zM75.1 90.6l.8 .1z"/>
<path d="M75 90.3h1zM75 90.3h1z"/>
<path d="M75 90.3l1 .1zM75 90.3l1 .1z"/>
<path d="M75 90.4h1zM75 90.4h1z"/>
<path d="M75 90.4l1 .1zM75 90.4l1 .1z"/>
<path d="M75 90.5h1zM75 90.5h1z"/>
<path d="M75 90.5l1 .1zM75 90.5l1 .1z"/>
<path d="M75 90.6h1zM75 90.6h.9z"/>
<path d="M36.4 108h.2zM36.4 108h.2z"/>
<path d="M36.4 108.9h.1zM36.4 108.9h.1z"/>
<path d="M36.4 108h.3zM36.3 108h.4z"/>
<path d="M36.3 108h.4zM36.3 108h.4z"/>
<path d="M36.3 108.9h.4zM36.3 108.9h.3z"/>
<path d="M36.3 108h.4zM36.3 108h.4z"/>
<path d="M36.3 108.9h.4zM36.3 108.9h.4z"/>
<path d="M36.2 108h.6zM36.2 108h.6z"/>
<path d="M36.2 108.8h.5zM36.2 108.8l.5 .1z"/>
<path d="M36.2 108h.6zM36.2 108h.6z"/>
<path d="M36.2 108.8h.6zM36.2 108.8h.5z"/>
<path d="M36.2 108l.7 .1zM36.2 108l.7 .1z"/>
<path d="M36.2 108.8h.6zM36.2 108.8h.6z"/>
<path d="M36.2 108.1h.7zM36.2 108.1h.7z"/>
<path d="M36.1 108.1l.8 .1zM36.1 108.1l.8 .1z"/>
<path d="M36.2 108.8h.7zM36.2 108.8h.6z"/>
<path d="M36.1 108.2h.8zM36.1 108.2h.8z"/>
<path d="M36.1 108.2h.9zM36.1 108.2h.9z"/>
<path d="M36.1 108.7h.8zM36.1 108.7h.8z"/>
<path d="M36.1 108.7h.8zM36.1 108.7l.8 .1zM36.1 108.8h.8z"/>
<path d="M36 108.2l1 .1zM36 108.2l1 .1z"/>
<path d="M36 108.3h1zM36 108.3h1z"/>
<path d="M36 108.6h1zM36 108.6h1z"/>
<path d="M36 108.6h1zM36 108.6l.9 .1z"/>
<path d="M36 108.3l1 .1zM36 108.3l1 .1z"/>
<path d="M36 108.4h1zM36 108.4h1z"/>
<path d="M36 108.4l1 .1zM36 108.4l1 .1z"/>
<path d="M36 108.5h1zM36 108.5h1z"/>
<path d="M36 108.5l1 .1v-.1zM36 108.5l1 .1h-1z"/>
<path d="M64.4 100.9h.2zM64.4 100.9h.2z"/>
<path d="M64.3 100.9h.3zM64.3 100.9h.3z"/>
<path d="M64.3 100.9h.4zM64.3 100.9h.3z"/>
<path d="M64.3 100.9h.4zM64.3 100.9h.4z"/>
<path d="M64.2 100h.6zM64.2 100h.6z"/>
<path d="M64.2 100.8h.6zM64.2 100.8l.5 .1z"/>
<path d="M64.2 100l.7 .1zM64.2 100l.7 .1z"/>
<path d="M64.2 100.8h.6zM64.2 100.8h.6z"/>
<path d="M64.1 100.1h.8zM64.1 100.1h.8z"/>
<path d="M64.1 100.8h.8zM64.1 100.8h.7z"/>
<path d="M64.1 100.1l.8 .1zM64.1 100.1l.8 .1z"/>
<path d="M64.1 100.2h.8zM64.1 100.2h.8z"/>
<path d="M64.1 100.7l.8 .1zM64.1 100.7l.8 .1z"/>
<path d="M64.1 100.8h.8zM64.1 100.8h.8z"/>
<path d="M64.1 100.2h.8zM64.1 100.2h.8z"/>
<path d="M64.1 100.2l.9 .1zM64.1 100.2l.9 .1z"/>
<path d="M64.1 100.6l.8 .1zM64.1 100.6l.8 .1z"/>
<path d="M64.1 100.7h.8zM64.1 100.7h.8z"/>
<path d="M64 100.3h1zM64 100.3h1z"/>
<path d="M64 100.3l1 .1zM64 100.3l1 .1z"/>
<path d="M64 100.4h1zM64 100.4h1z"/>
<path d="M64 100.4l1 .1zM64 100.4l1 .1z"/>
<path d="M64 100.5h1zM64 100.5h1h-1z"/>
<path d="M64 100.5l1 .1zM64 100.5l1 .1z"/>
<path d="M64 100.6h1zM64 100.6h.9z"/>
<path d="M75.4 111.9h.2zM75.4 111.9h.2z"/>
<path d="M75.4 110.9l.2 .1zM75.4 110.9l.2 .1z"/>
<path d="M75.4 111h.3zM75.3 111h.4z"/>
<path d="M75.3 111h.4zM75.3 111h.4z"/>
<path d="M75.3 111.9h.4zM75.3 111.9h.3z"/>
<path d="M75.3 111h.4zM75.3 111h.4z"/>
<path d="M75.3 111.9h.4zM75.3 111.9h.4z"/>
<path d="M75.2 111h.6zM75.2 111h.6z"/>
<path d="M75.2 111.8h.5zM75.2 111.8l.5 .1z"/>
<path d="M75.2 111h.6zM75.2 111h.6z"/>
<path d="M75.2 111.8h.6zM75.2 111.8h.5z"/>
<path d="M75.2 111l.7 .1zM75.2 111l.7 .1z"/>
<path d="M75.2 111.8h.6zM75.2 111.8h.6z"/>
<path d="M75.1 111.1h.8zM75.1 111.1h.8z"/>
<path d="M75.1 111.1l.8 .1zM75.1 111.2h.8z"/>
<path d="M75.1 111.7l.8 .1zM75.1 111.7l.8 .1z"/>
<path d="M75.1 111.8h.8zM75.1 111.8h.7z"/>
<path d="M75.1 111.2h.8zM75.1 111.2h.8z"/>
<path d="M75.1 111.7h.8zM75.1 111.7h.8z"/>
<path d="M75.1 111.7h.8zM75.1 111.7h.8z"/>
<path d="M75.1 111.2l.8 .1zM75.1 111.2l.8 .1z"/>
<path d="M75 111.3h1zM75 111.3h1z"/>
<path d="M75 111.6l.9 .1v-.1zM75 111.6l.9 .1h-.8z"/>
<path d="M75 111.3h1zM75 111.3h1z"/>
<path d="M75 111.3l1 .1zM75 111.3l1 .1z"/>
<path d="M75 111.4h1zM75 111.4h1z"/>
<path d="M75 111.4l1 .1zM75 111.4l1 .1z"/>
<path d="M75 111.5h1zM75 111.5h1z"/>
<path d="M75 111.5l1 .1zM75 111.5l1 .1z"/>
<path d="M75 111.6h1zM75 111.6h.9z"/>
</g>
<path d="M4 9.4h-1v2h-1M4 16.4h-1v2h-1" fill="none" stroke="#000" stroke-width=".3"/>
<g font-size="3.2">
<text x="13.6" y="11.4">ОВ АВР</text>
<text x="136.1" y="10.3">АВР: Ввод</text>
<text x="130.8" y="17.1">АВР: Оперативный</text>
<text x="7.4" y="18.2">Вывод терминала</text>
<text x="138.6" y="19.8">вывод</text>
<text x="5.9" y="25.4">Вкл СВ от ВВ 1сш</text>
<text x="5.9" y="32.4">Вкл СВ от ВВ 2сш</text>
<text x="2.6" y="45.4">КСВ: Блокировка вкл</text>
<text x="132.3" y="44.4">АВР: Готовность</text>
<text x="7.7" y="52.4">В: Отключен</text>
<text x="9.4" y="59.4">КСВ: РФК</text>
<text x="133.2" y="58.4">АВР: Включить</text>
<text x="4" y="66.4">ЗАВР: Запрет АВР</text>
<text x="136.3" y="70.4">АВР: Пуск</text>
<text x="6.2" y="81.4">ВВ 1сш отключен</text>
<text x="6.3" y="88.3">КНН 2сш: Пуск</text>
<text x="129.3" y="90">АВР: Разреш откл ВВ</text>
<text x="140" y="92.8">1сш</text>
<text x="6.2" y="101.4">ВВ 2сш отключен</text>
<text x="6.3" y="109.3">КНН 1сш: Пуск</text>
<text x="129.3" y="111">АВР: Разреш откл ВВ</text>
<text x="140.1" y="113.8">2сш</text>
<text x="6.3" y="116.2">КОН 1сш: Пуск</text>
<text x="6.3" y="123.3">КОН 2сш: Пуск</text>
</g>
<g font-size="2.5">
<text x="55.3" y="8.3">&amp;</text>
<text x="41.5" y="14.4">1</text>
<text x="66.3" y="16.3">&amp;</text>
<text x="41.5" y="25.4">1</text>
<text x="102.3" y="27.3">&amp;</text>
<text x="65.8" y="38.8">T2</text>
<text x="73.8" y="38.8">T4</text>
<text x="49.3" y="46.3">&amp;</text>
<text x="64.9" y="42.3">TON</text>
<text x="73.7" y="42.3">TP</text>
<text x="86.3" y="43.4">S</text>
<text x="90.8" y="43.3">Q1</text>
<text x="63.8" y="50.3">0-100с</text>
<text x="73.2" y="50.3">5мс</text>
<text x="85.8" y="49.3">R1</text>
<text x="66.5" y="57.3">1</text>
<text x="82.8" y="57.8">T3</text>
<text x="93.9" y="56.9">T1</text>
<text x="105.5" y="58.3">1</text>
<text x="116.3" y="56.3">&amp;</text>
<text x="82.7" y="61.3">TP</text>
<text x="92.9" y="60.3">TON</text>
<text x="82.2" y="71.3">10с</text>
<text x="83.2" y="67.3">R</text>
<text x="92.4" y="68.3">0-10с</text>
<text x="80.3" y="81.3">&amp;</text>
<text x="91.5" y="83.3">1</text>
<text x="69.3" y="85.3">&amp;</text>
<text x="41.3" y="92.3">&amp;</text>
<text x="80.3" y="101.3">&amp;</text>
<text x="69.3" y="106.3">&amp;</text>
</g>
<g font-size="2.4">
<text x="40.9" y="3.3">SGF1</text>
<text x="48.9" y="22.3">SGF2</text>
<text x="41.9" y="72.3">SGF2</text>
<text x="37.9" y="111.3">SGF3</text>
</g>
<g font-size="1.7">
<text x="37.1" y="5.1">&quot;0&quot;</text>
<text x="37.1" y="8.2">&quot;1&quot;</text>
<text x="41.1" y="6.1">0</text>
<text x="41.1" y="9.1">1</text>
<text x="45.1" y="24">&quot;0&quot;</text>
<text x="49.1" y="25.1">0</text>
<text x="49.1" y="28.1">1</text>
<text x="45.1" y="30.1">&quot;1&quot;</text>
<text x="45.1" y="33.2">&quot;0&quot;</text>
<text x="49.1" y="31.1">0</text>
<text x="49.1" y="34.1">1</text>
<text x="38.1" y="77.2">&quot;1&quot;</text>
<text x="42.1" y="75.1">0</text>
<text x="42.1" y="78.1">1</text>
<text x="34.1" y="113">&quot;1&quot;</text>
<text x="38.1" y="114">0</text>
<text x="38.1" y="117.1">1</text>
<text x="34.1" y="120.1">&quot;1&quot;</text>
<text x="38.1" y="121">0</text>
<text x="38.1" y="124">1</text>
</g>
</svg>
